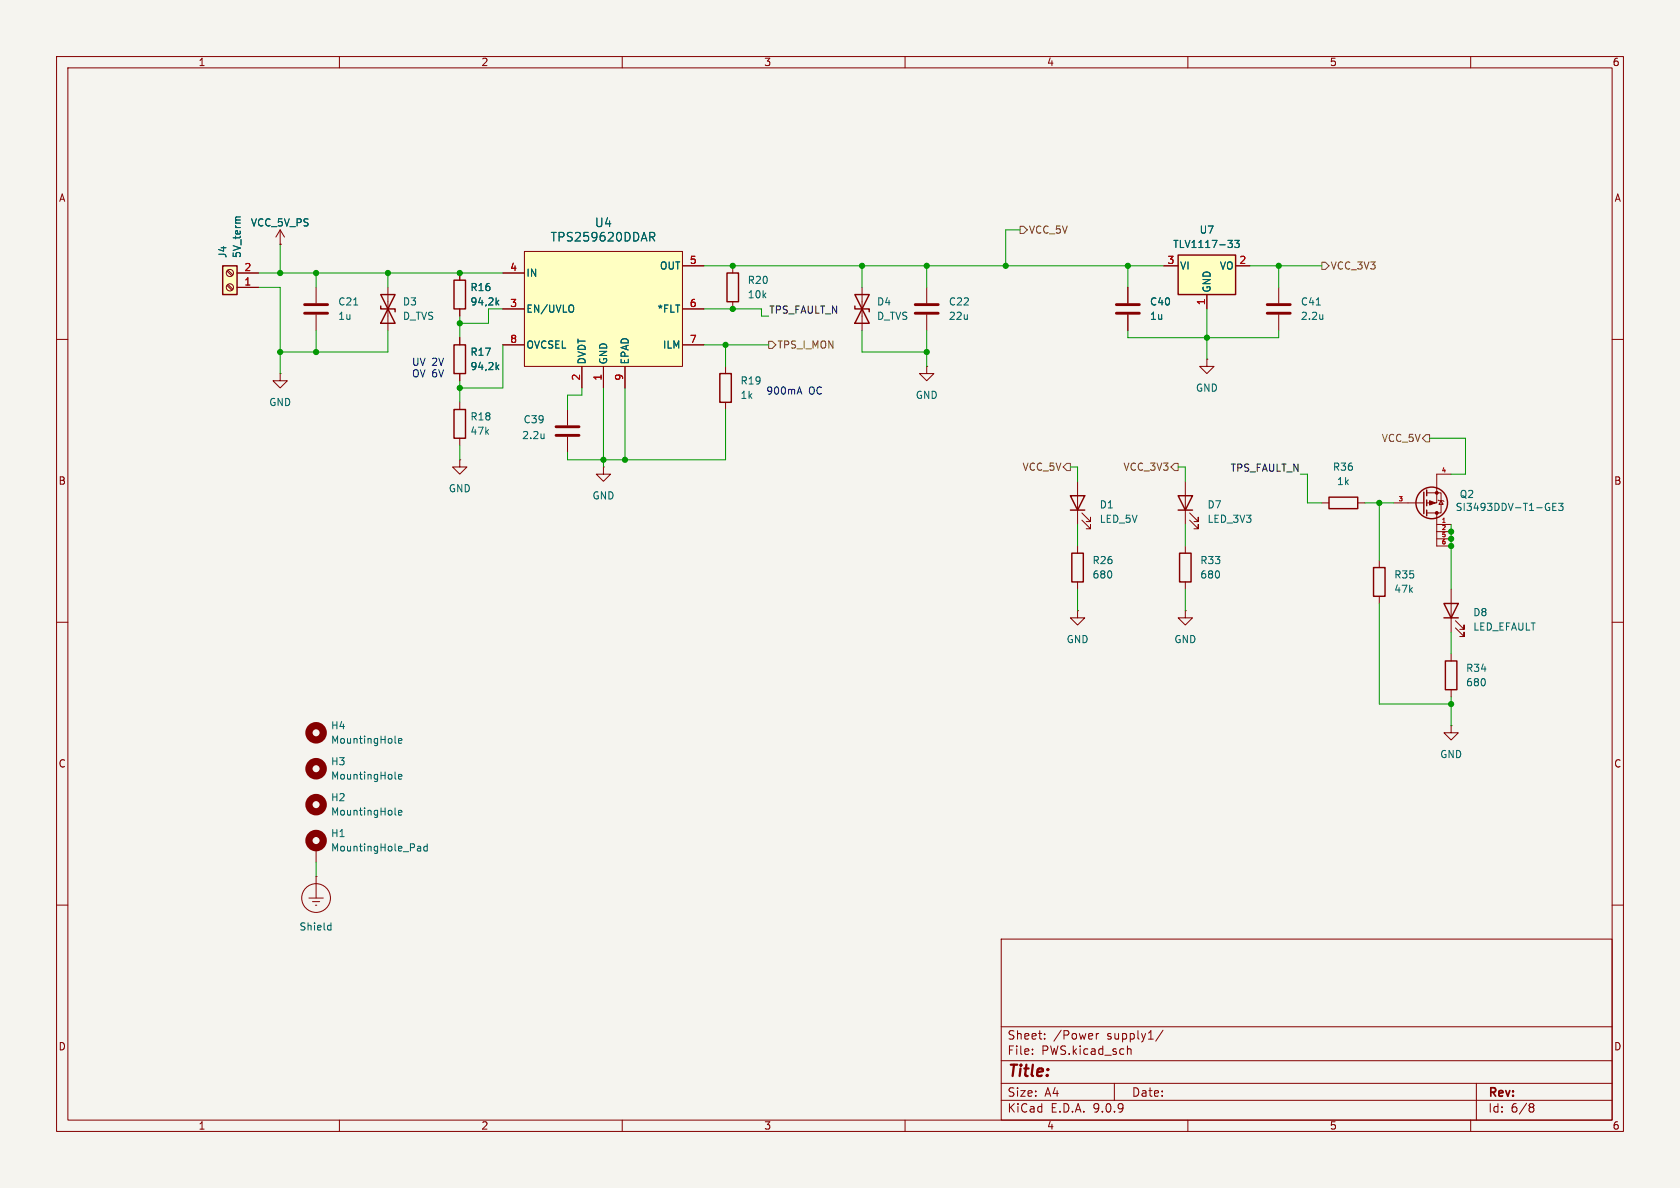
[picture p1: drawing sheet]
<svg xmlns="http://www.w3.org/2000/svg" width="297mm" height="210mm" viewBox="0 0 297 210" stroke-linecap="round" stroke-linejoin="round" font-family="sans-serif">
<path d="M0 0h297v210h-297z" fill="#f5f4ef" stroke="#f5f4ef" stroke-width=".18"/>
<g fill="none" stroke="#840000" stroke-width=".18">
<path d="M10 10h277v190h-277zM12 12h273v186h-273zM60 10v2M110 10v2M160 10v2M210 10v2M260 10v2M49.5 43.2h.1M49.5 40.6l-.7 1.3M49.5 40.6l.8 1.3M49.5 40.6v2.6M55.9 50.8v2.8"/>
<path d="M55.9 55.6v2.8M81.3 48.3v1.2M81.3 54.6v1.3M81.3 59.7v1.3M129.5 47v1.3M129.5 53.3v1.3M152.4 50.8v7.6M163.8 50.8v2.8M163.8 55.6v2.8M10 60h2M49.5 66v1.3h1.3l-1.3 1.3-1.2-1.3h1.2M49.5 66h.1"/>
<path d="M81.3 66v1.3M81.3 71.1v1.3M81.3 77.5v1.2M100.3 72.4v2.8M100.3 77.2v2.8M163.8 64.8v1.2h1.3l-1.3 1.3-1.2-1.3h1.2M163.8 64.8h.1M285 60h2M190.5 85.1v7.6M191.3 91.9l1.5 1.6v-.8v.8h-.8M191.3 90.7l1.5 1.5v-.8v.8h-.8M10 110h2"/>
<path d="M285 110h2M10 160h2M177 166h108v32h-108zM285 160h2M60 198v2M110 198v2M160 198v2M177 194.5h108M177 191.5h108M177 187.5h108M177 181.5h108M182.5 186.3v.1"/>
<path d="M182.5 185.5v.1M184.7 183.6v.1M184.7 182.8v.1M193.8 182.7v1M194.2 182.7l-.2 .1-.2 .2M197 191.5v3M199.3 184.9v1.5M199.3 185.5l.2-.1 .4 .1 .1 .9M205.6 182.1l-1.3 2M210 198v2M260 198v2M261 191.5v6.5"/>
<path d="M270.6 195.1l.4 .1 .2 .2-.3 .3M270.6 195.7h.3M270.9 195.7l.2 .2 .1 .4-.2 .2-.4 .1"/>
</g>
<path d="M80.3 49.5h2v5.1h-2zM128.5 48.3h2.1v5h-2.1zM151.1 52.1h2.6l-2.6 5.1h2.6zM151.1 54.1v.5h2.6v.5M80.3 61h2v5h-2zM80.3 72.4h2v5.1h-2zM189.2 87.6h2.6l-1.3 2.6zM189.2 90.2h2.6" fill="none" stroke="#840000" stroke-width=".25"/>
<path d="M53.8 53.8h4.1M53.8 55.4h4.1M161.8 53.8h4.1M161.8 55.4h4.1M98.3 75.4h4.1M98.3 77h4.1" fill="none" stroke="#840000" stroke-width=".51"/>
<path d="M62.5 53.9h.7M87.8 53.4l.4 .5M88.2 53.1l-.5 .5M87.8 64.9l.4 .4M88.2 64.5l-.5 .5M96.2 76.7v.8M96.2 77.4l-.1 .1" fill="none" stroke="#006464" stroke-width=".18"/>
<path d="M92.7 44.5h27.9v20.3h-27.9z" fill="#ffffc2"/>
<g fill="none" stroke="#840000" stroke-width=".18">
<path d="M68.6 50.8v7.6M88.9 48.3h3.8M88.9 54.6h3.8M92.7 44.5h27.9v20.3h-27.9zM120.6 54.6h3.9M120.6 47h3.9M199.4 50.8v2.8M199.4 55.6v2.8M88.9 61h3.8M102.9 64.8v3.8M106.7 64.8v3.8M110.5 64.8v3.8"/>
<path d="M120.6 61h3.9"/>
</g>
<path d="M101.2 54a.9 .9 0 0 1 0 1.1M114.9 41.1h.6l.3 .3-.2 .4-.7 .1M115.2 41.9l.6 .7" fill="none" stroke="#006464" stroke-width=".18"/>
<path d="M67.3 52.1h2.5l-2.5 5.1h2.5zM67.3 54.1v.5h2.5v.5" fill="none" stroke="#840000" stroke-width=".25"/>
<path d="M197.4 53.8h4M197.4 55.4h4" fill="none" stroke="#840000" stroke-width=".51"/>
<path d="M208.3 45.1h10.1v7h-10.1z" fill="#ffffc2"/>
<path d="M208.3 45.1h10.1v7h-10.1z" fill="none" stroke="#840000" stroke-width=".25"/>
<path d="M205.7 47h2.6M213.4 52.1v2.5M218.4 47h2.6" fill="none" stroke="#840000" stroke-width=".18"/>
<path d="M217.1 42.5h.8l-.5 .5 .4 .1 .1 .4-.3 .3h-.3M218.3 42.5h.8l-.4 .5 .3 .1v.5l-.2 .2-.5-.2" fill="none" stroke="#006464" stroke-width=".18"/>
<path d="M39.4 47h2.5v5.1h-2.5z" fill="#ffffc2"/>
<g fill="none" stroke="#840000" stroke-width=".25">
<path d="M39.4 47h2.5v5.1h-2.5zM127.3 66h2v5.1h-2zM189.5 97.8h2v5.1h-2zM208.3 87.6h2.5l-1.3 2.6zM208.3 90.2h2.5M208.5 97.8h2.1v5.1h-2.1zM234.9 87.9h5.1v2h-5.1zM251.7 87v3.8M252.2 86.6v1M252.2 88.4v1M252.2 90.2v1M242.8 100.3h2.1v5.1h-2.1z"/>
<path d="M255.3 106.7h2.5l-1.3 2.5zM255.3 109.2h2.5M255.5 116.8h2.1v5.1h-2.1z"/>
<circle cx="253.1" cy="88.9" r="2.79"/>
</g>
<g fill="none" stroke="#840000" stroke-width=".18">
<path d="M40.1 50.5l.9 .8M40.1 47.9l.9 .9M40.3 50.3l.9 .8M40.3 47.8l.9 .8M41.9 50.8h3.8M41.9 48.3h3.8M49.5 43.2h.1M81.3 48.3v1.2M81.3 54.6v1.3M81.3 59.7v1.3M88.9 48.3h3.8M88.9 54.6h3.8"/>
<path d="M120.6 54.6h3.9M120.6 47h3.9M199.4 50.8v2.8M199.4 55.6v2.8M205.7 47h2.6M213.4 52.1v2.5M218.4 47h2.6M226.1 50.8v2.8M226.1 55.6v2.8M81.3 66v1.3M88.9 61h3.8M102.9 64.8v3.8"/>
<path d="M106.7 64.8v3.8M110.5 64.8v3.8M120.6 61h3.9M128.3 64.8v1.2M128.3 71.1v1.3M213.4 63.5v1.3h1.2l-1.2 1.2-1.3-1.2h1.3M213.4 63.5h.1M81.3 81.3v1.3h1.2l-1.2 1.2-1.3-1.2h1.3M81.3 81.3h.1M106.7 82.6v1.2h1.2l-1.2 1.3-1.3-1.3h1.3M106.7 82.6h.1M190.5 96.5v1.3"/>
<path d="M209.5 85.1v7.6M209.5 96.5v1.3M210.3 91.9l1.5 1.6v-.8v.8h-.7M210.3 90.7l1.5 1.5v-.8v.8h-.7M233.7 88.9h1.2M240 88.9h1.3M243.8 99.1v1.2M246.4 88.9h5.3M252.2 87.1h2.6v3.6h-2.6M254 90.7v5.8h2.5M254 92.7h2.5M254 94h2.5"/>
<path d="M254 95.3h2.5M254.3 88.4l.1 .1h.7l.2 .1M254.8 88.5l.3 .7h-.7zM256.5 83.8h-2.5v5.1h-1.8M190.5 108v1.2h1.3l-1.3 1.3-1.3-1.3h1.3M190.5 108h.1M190.5 102.9v1.2M209.5 108v1.2h1.3l-1.3 1.3-1.2-1.3h1.2M209.5 108h.1M209.5 102.9v1.2M243.8 105.4v1.3M256.5 104.1v7.7"/>
<path d="M256.5 115.6v1.2M257.3 111l1.5 1.5v-.7v.7h-.7M257.3 109.7l1.5 1.6v-.8v.8h-.7M256.5 128.3v1.2h1.3l-1.3 1.3-1.2-1.3h1.2M256.5 128.3h.1M256.5 121.9v1.3M54.6 158.8h2.5M55.2 159.4h1.3M55.9 154.9h.1M55.9 149.9v2.5M55.9 154.9v3.9M55.8 160h.2"/>
<circle cx="40.6" cy="50.8" r=".63"/>
<circle cx="40.6" cy="48.3" r=".63"/>
<circle cx="55.9" cy="158.7" r="2.54"/>
</g>
<g fill="none" stroke="#006464" stroke-width=".18">
<path d="M42.5 38.4h-.7l-.2 .1M87.8 53.4l.4 .5M88.2 53.1l-.5 .5M101.2 54a.9 .9 0 0 1 0 1.1M114.9 41.1h.6l.3 .3-.2 .4-.7 .1M115.2 41.9l.6 .7M217.1 42.5h.8l-.5 .5 .4 .1 .1 .4-.3 .3h-.3M218.3 42.5h.8l-.4 .5 .3 .1v.5l-.2 .2-.5-.2M232.7 53.9h.7M233.9 55.6v.9M233.9 56.3l-.1 .1M87.8 64.9l.4 .4"/>
<path d="M88.2 64.5l-.5 .5M273.7 89.7h.3l-.1 .5M274.5 89.6h.4M275.1 89h-.6v1.2h.6M275.5 89h.8l-.4 .5 .4 .1v.5l-.2 .1-.6-.1M69.8 131.2l.2 .2M69.8 137.6l.2 .1M70.4 131l.6-.2v-.2l-.4-.1-.2 .2 .1 .6h.5M70.4 137.3l.6-.1v-.2l-.4-.1-.2 .2 .1 .6h.5M69.8 143.9l.2 .2M70.4 143.7l.6-.2v-.2l-.4-.1-.2 .2 .1 .6h.5M74 149.6l.3 .1 .1 .7"/>
<path d="M74.4 150.4h-.4M74.4 149.9l-.4 .1M75.5 149.7l-.3-.1-.3 .2 .1 .6h.5M75.5 149.2v1.2M58.1 163.6h.4M58.5 163.1v1.3M58.5 164.3l-.4 .1"/>
</g>
<path d="M224 53.8h4.1M224 55.4h4.1" fill="none" stroke="#840000" stroke-width=".51"/>
<g fill="none" stroke="#840000" stroke-width="1.3">
<circle cx="55.9" cy="135.9" r="1.27"/>
<circle cx="55.9" cy="129.5" r="1.27"/>
<circle cx="55.9" cy="142.2" r="1.27"/>
<circle cx="55.9" cy="148.6" r="1.27"/>
</g>
<g fill="#840000" stroke="#840000" stroke-width=".18">
<path d="M252.7 88.5l1 .4-1 .4z"/>
<circle cx="254" cy="87.1" r=".25"/>
<circle cx="254" cy="90.7" r=".25"/>
</g>
<path d="M180.3 40h.7l.6 .6-.6 .7h-.7zM233.7 46.4h.6l.6 .6-.6 .6h-.6zM135.9 60.3h.6l.7 .7-.7 .6h-.6zM252.1 76.8h.6v1.3h-.6l-.6-.6zM188.6 81.9h.6v1.3h-.6l-.6-.6zM207 82.6l.6-.7h.7v1.3h-.7z" fill="none" stroke="#725600" stroke-width=".18"/>
<g fill="none" stroke="#009600" stroke-width=".18">
<path d="M45.7 48.3h43.2M45.7 50.8h3.8v15.2M49.5 43.2v5.1M55.9 48.3v2.5M55.9 58.4v3.8M68.6 48.3v2.5M68.6 58.4v3.8h-19.1M81.3 55.9v3.8M88.9 54.6h-2.5v2.6h-5.1M124.5 47h81.2M124.5 54.6h10.1v1.3h1.3M152.4 58.4v3.8h11.4"/>
<path d="M152.4 47v3.8M163.8 47v3.8M163.8 58.4v6.4M180.3 40.6h-2.5v6.4M199.4 58.4v1.3h26.7v-1.3M199.4 47v3.8M213.4 54.6v8.9M221 47h12.7M226.1 47v3.8M81.3 67.3v3.8M81.3 78.7v2.6M88.9 61v7.6h-7.6"/>
<path d="M102.9 68.6v1.3h-2.6v2.5M106.7 68.6v14M110.5 68.6v12.7M124.5 61h11.4M128.3 72.4v8.9h-28v-1.3M128.3 61v3.8M252.7 77.5h6.4v6.3h-2.6M189.2 82.6h1.3v2.5M190.5 92.7v3.8M208.3 82.6h1.2v2.5M209.5 92.7v3.8M229.9 83.8h1.2v5.1h2.6"/>
<path d="M241.3 88.9h5.1M243.8 88.9v10.2M256.5 92.7v11.4M190.5 104.1v3.9M209.5 104.1v3.9M243.8 106.7v17.8h12.7M256.5 111.8v3.8M256.5 123.2v5.1M55.9 152.4v2.5"/>
</g>
<path d="M141 69.3h.6M141.3 68.4l.5 1.3" fill="none" stroke="#0000c2" stroke-width=".18"/>
<g fill="#009600" stroke="#009600" stroke-width=".18">
<circle cx="256.5" cy="96.5" r=".46"/>
<circle cx="256.5" cy="95.3" r=".46"/>
<circle cx="256.5" cy="94" r=".46"/>
<circle cx="243.8" cy="88.9" r=".46"/>
<circle cx="256.5" cy="124.5" r=".46"/>
<circle cx="128.3" cy="61" r=".46"/>
<circle cx="163.8" cy="47" r=".46"/>
<circle cx="177.8" cy="47" r=".46"/>
<circle cx="152.4" cy="47" r=".46"/>
<circle cx="163.8" cy="62.2" r=".46"/>
<circle cx="55.9" cy="48.3" r=".46"/>
<circle cx="81.3" cy="48.3" r=".46"/>
<circle cx="49.5" cy="62.2" r=".46"/>
<circle cx="55.9" cy="62.2" r=".46"/>
<circle cx="49.5" cy="48.3" r=".46"/>
<circle cx="110.5" cy="81.3" r=".46"/>
<circle cx="129.5" cy="54.6" r=".46"/>
<circle cx="129.5" cy="47" r=".46"/>
<circle cx="68.6" cy="48.3" r=".46"/>
<circle cx="213.4" cy="59.7" r=".46"/>
<circle cx="199.4" cy="47" r=".46"/>
<circle cx="226.1" cy="47" r=".46"/>
<circle cx="81.3" cy="57.2" r=".46"/>
<circle cx="81.3" cy="68.6" r=".46"/>
<circle cx="106.7" cy="81.3" r=".46"/>
</g>
<text font-size="2.8" fill="#840000" x="178" y="190.9">Title:</text>
<g font-size="2.1" fill="#006464">
<text x="105.1" y="40.4">U4</text>
<text x="97.2" y="42.9">TPS259620DDAR</text>
</g>
<g font-size="2.1" fill="#840000">
<text x="178" y="184">Sheet:</text>
<text x="186.2" y="184">/Power</text>
<text x="195.7" y="184">supply1/</text>
<text x="178" y="186.7">File:</text>
<text x="184.1" y="186.7">PWS.kicad_sch</text>
<text x="178" y="196.9">KiCad</text>
<text x="178" y="194.1">Size:</text>
<text x="184.7" y="194.1">A4</text>
<text x="185.7" y="196.9">E.D.A.</text>
<text x="193.3" y="196.9">9.0.9</text>
<text x="200" y="194.1">Date:</text>
<text x="263" y="194.3">Rev:</text>
<text x="263" y="196.9">Id:</text>
<text x="267.1" y="196.9">6/8</text>
</g>
<g font-size="1.8" fill="#840000">
<text x="35" y="11.9">1</text>
<text x="85" y="11.9">2</text>
<text x="135" y="11.9">3</text>
<text x="185" y="11.9">4</text>
<text x="235" y="11.9">5</text>
<text x="285" y="11.9">6</text>
<text x="10.3" y="35.9">A</text>
<text x="285.3" y="35.9">A</text>
<text x="10.3" y="85.9">B</text>
<text x="285.3" y="85.9">B</text>
<text x="10.3" y="135.9">C</text>
<text x="285.3" y="135.9">C</text>
<text x="10.3" y="185.9">D</text>
<text x="285.3" y="185.9">D</text>
<text x="35" y="199.9">1</text>
<text x="85" y="199.9">2</text>
<text x="135" y="199.9">3</text>
<text x="185" y="199.9">4</text>
<text x="235" y="199.9">5</text>
<text x="285" y="199.9">6</text>
</g>
<g font-size="1.8" fill="#006464">
<text x="44.3" y="40.2">VCC_5V_PS</text>
<text x="212" y="41.5">U7</text>
<text x="40.2" y="45.7" transform="rotate(-90 40.2 45.7)">J4</text>
<text x="42.8" y="45.7" transform="rotate(-90 42.8 45.7)">5V_term</text>
<text x="116.6" y="47.9">OUT</text>
<text x="207.3" y="44">TLV1117-33</text>
<text x="208.5" y="47.9">VI</text>
<text x="215.6" y="47.9">VO</text>
<text x="83.1" y="51.7">R16</text>
<text x="93" y="49.1">IN</text>
<text x="132.1" y="52.9">10k</text>
<text x="132.1" y="50.4">R20</text>
<text x="214.2" y="51.8" transform="rotate(-90 214.2 51.8)">GND</text>
<text x="59.7" y="56.7">1u</text>
<text x="59.7" y="54.2">C21</text>
<text x="71.1" y="54.2">D3</text>
<text x="71.1" y="56.7">D_TVS</text>
<text x="83.1" y="54.2">94,2k</text>
<text x="93" y="55.5">EN/UVLO</text>
<text x="116.1" y="55.5">*FLT</text>
<text x="154.9" y="54.2">D4</text>
<text x="154.9" y="56.7">D_TVS</text>
<text x="167.6" y="54.2">C22</text>
<text x="167.6" y="56.7">22u</text>
<text x="203.2" y="56.7">1u</text>
<text x="203.2" y="54.2">C40</text>
<text x="229.9" y="54.2">C41</text>
<text x="229.9" y="56.7">2.2u</text>
<text x="83.1" y="63.1">R17</text>
<text x="83.1" y="65.6">94,2k</text>
<text x="93" y="61.8">OVCSEL</text>
<text x="103.7" y="64.5" transform="rotate(-90 103.7 64.5)">DVDT</text>
<text x="107.5" y="64.5" transform="rotate(-90 107.5 64.5)">GND</text>
<text x="111.4" y="64.5" transform="rotate(-90 111.4 64.5)">EPAD</text>
<text x="117.1" y="61.8">ILM</text>
<text x="47.5" y="72">GND</text>
<text x="130.8" y="68.2">R19</text>
<text x="130.8" y="70.7">1k</text>
<text x="161.8" y="70.7">GND</text>
<text x="211.3" y="69.4">GND</text>
<text x="83.1" y="77.1">47k</text>
<text x="83.1" y="74.5">R18</text>
<text x="92.2" y="77.8">2.2u</text>
<text x="92.5" y="75">C39</text>
<text x="235.5" y="83.4">R36</text>
<text x="79.2" y="87.2">GND</text>
<text x="104.6" y="88.5">GND</text>
<text x="236.3" y="86">1k</text>
<text x="258" y="88.2">Q2</text>
<text x="194.3" y="90.1">D1</text>
<text x="194.3" y="92.6">LED_5V</text>
<text x="213.4" y="90.1">D7</text>
<text x="213.4" y="92.6">LED_3V3</text>
<text x="257.2" y="90.5">SI3493DDV-T1-GE3</text>
<text x="193" y="99.9">R26</text>
<text x="212.1" y="99.9">R33</text>
<text x="193" y="102.5">680</text>
<text x="212.1" y="102.5">680</text>
<text x="246.4" y="105">47k</text>
<text x="246.4" y="102.5">R35</text>
<text x="188.5" y="113.9">GND</text>
<text x="207.5" y="113.9">GND</text>
<text x="260.4" y="109.1">D8</text>
<text x="260.4" y="111.7">LED_EFAULT</text>
<text x="259.1" y="119">R34</text>
<text x="259.1" y="121.5">680</text>
<text x="58.4" y="129.1">H4</text>
<text x="58.4" y="131.7">MountingHole</text>
<text x="58.4" y="135.5">H3</text>
<text x="254.5" y="134.2">GND</text>
<text x="58.4" y="138">MountingHole</text>
<text x="58.4" y="141.8">H2</text>
<text x="58.4" y="144.4">MountingHole</text>
<text x="58.4" y="148.2">H1</text>
<text x="58.4" y="150.7">MountingHole_Pad</text>
<text x="52.8" y="164.7">Shield</text>
</g>
<g font-size="1.8" fill="#725600">
<text x="181.8" y="41.5">VCC_5V</text>
<text x="235.1" y="47.9">VCC_3V3</text>
<text x="137.4" y="61.8">TPS_I_MON</text>
<text x="180.7" y="83.4">VCC_5V</text>
<text x="198.5" y="83.4">VCC_3V3</text>
<text x="244.2" y="78.3">VCC_5V</text>
</g>
<g font-size="1.8" fill="#a90000">
<text x="121.8" y="46.7">5</text>
<text x="206.3" y="46.7">3</text>
<text x="219" y="46.7">2</text>
<text x="43.1" y="50.5">1</text>
<text x="43.1" y="48">2</text>
<text x="90.1" y="48">4</text>
<text x="90.1" y="54.4">3</text>
<text x="121.8" y="54.4">6</text>
<text x="213.1" y="54" transform="rotate(-90 213.1 54)">1</text>
<text x="90.1" y="60.7">8</text>
<text x="121.8" y="60.7">7</text>
<text x="102.6" y="67.4" transform="rotate(-90 102.6 67.4)">2</text>
<text x="106.4" y="67.4" transform="rotate(-90 106.4 67.4)">1</text>
<text x="110.2" y="67.4" transform="rotate(-90 110.2 67.4)">9</text>
</g>
<g font-size="1.8" fill="#0f0f0f">
<text x="135.9" y="55.5">TPS_FAULT_N</text>
<text x="217.5" y="83.5">TPS_FAULT_N</text>
</g>
<g font-size="1.8" fill="#0000c2">
<text x="72.7" y="64.9">UV 2V</text>
<text x="72.7" y="66.9">OV 6V</text>
<text x="135.4" y="70">900mA</text>
<text x="143" y="70">OC</text>
</g>
<g font-size="1.1" fill="#a90000">
<text x="254.8" y="83.6">4</text>
<text x="247.1" y="88.6">3</text>
<text x="254.8" y="92.5">1</text>
<text x="254.8" y="93.7">2</text>
<text x="254.8" y="95">5</text>
<text x="254.8" y="96.3">6</text>
</g>
</svg>
